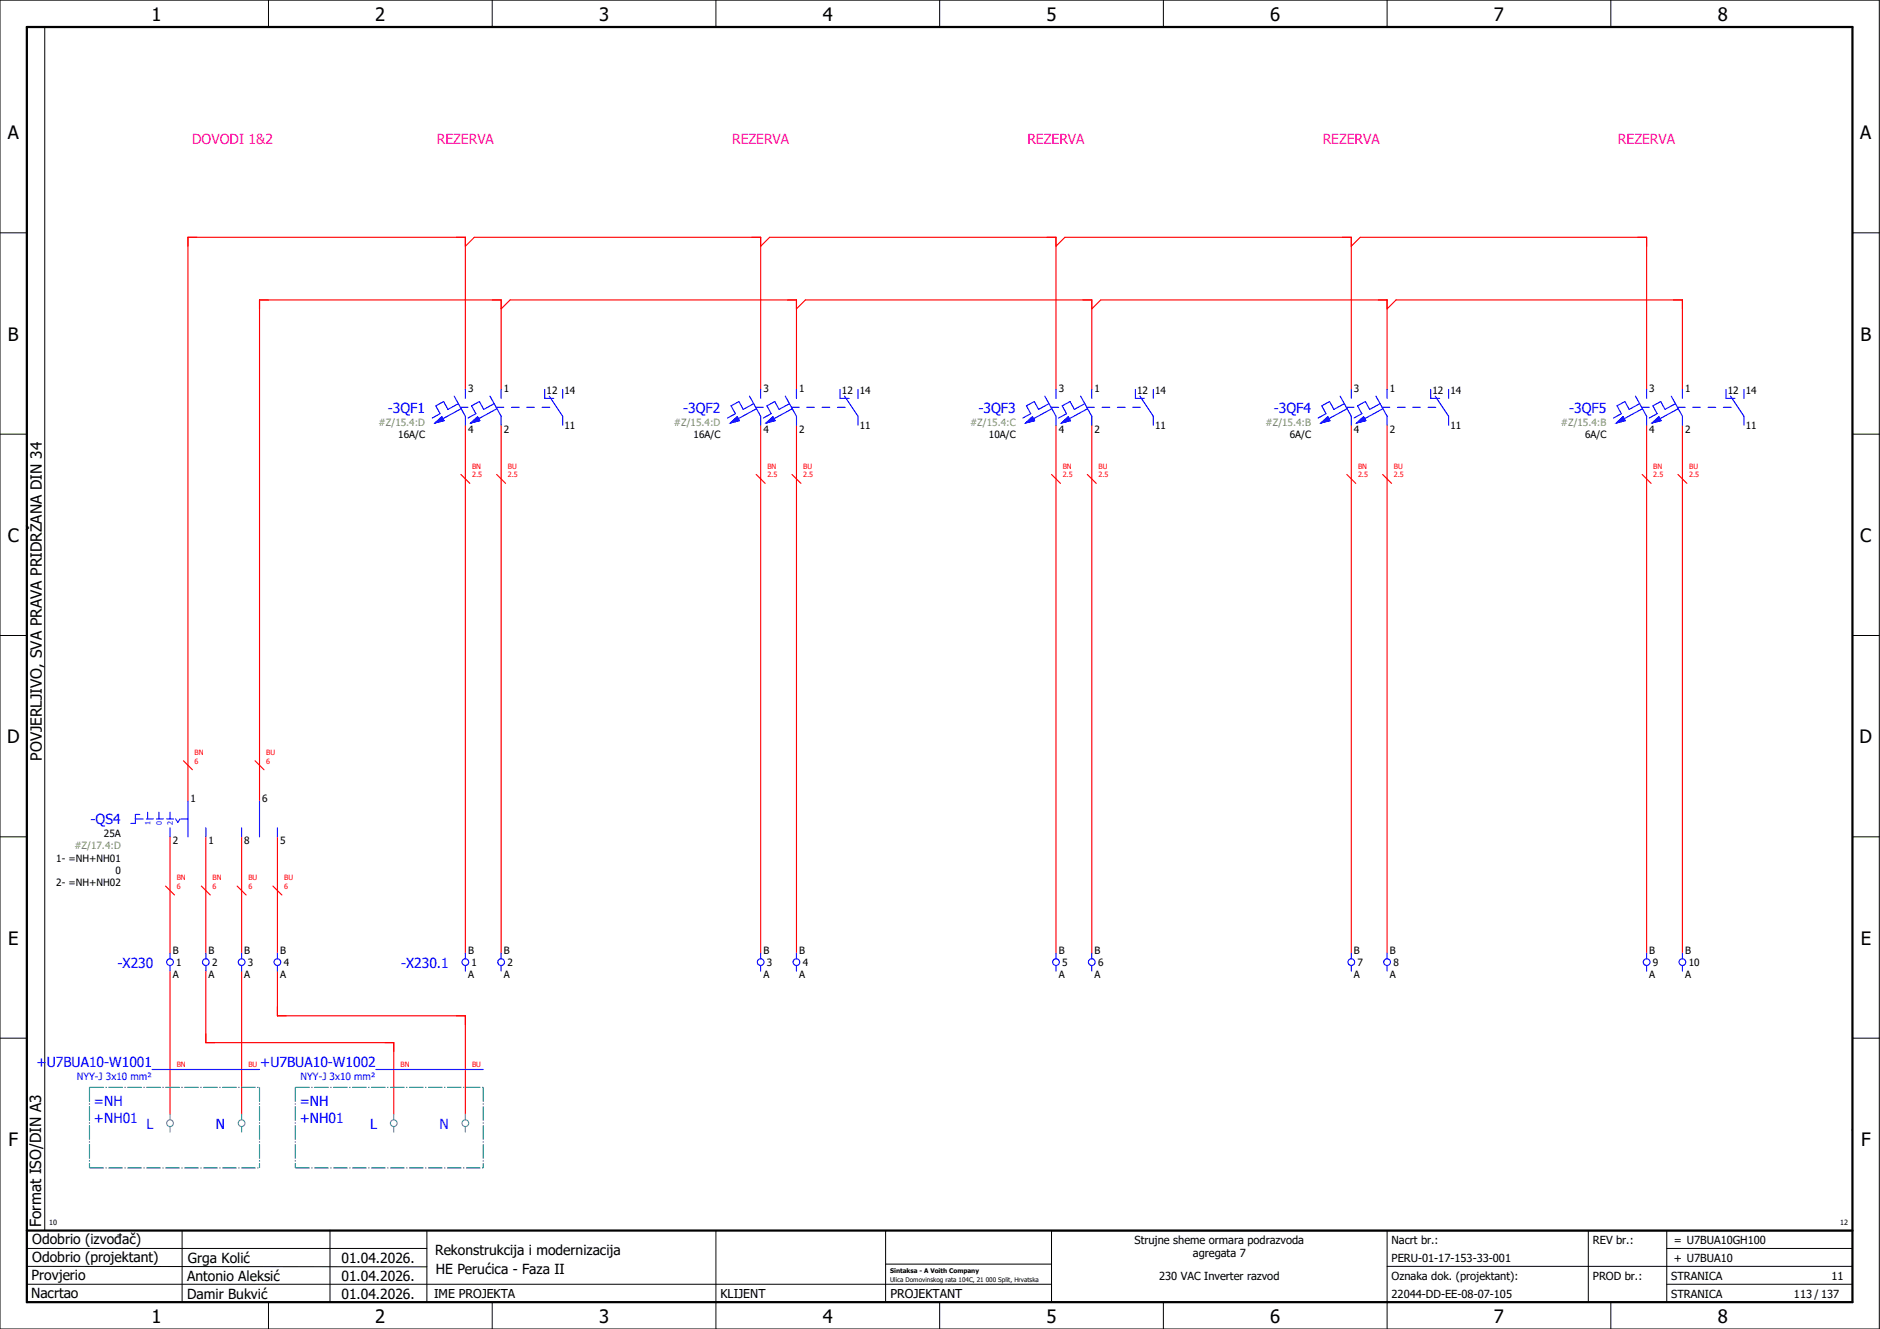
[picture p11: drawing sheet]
<svg xmlns="http://www.w3.org/2000/svg" width="420mm" height="297mm" viewBox="0 0 420 297" stroke-linecap="round" stroke-linejoin="round" font-family="sans-serif">
<g fill="none" stroke="#000" stroke-width=".22">
<path d="M0 0h420v297h-420zM10 6v269M60 0v6M110 0v6M160 0v6M210 0v6M260 0v6M310 0v6M360 0v6M0 52h6M414 52h6M0 97h6"/>
<path d="M414 97h6M0 142h6M414 142h6M414 176.3v87.4M0 187h6M414 187h6M0 232h6M414 232h6M6 279h89.4M40.7 275v16M73.7 274.9v16M95.4 275.1v16"/>
<path d="M160 275v22M197.9 275.1v16M310 275v22M355 275v16M372.5 279h41.5M372.5 275v16M414 275h-179v16M6 283l89.4 .1M6 287h229M60 291v6M110 291v6M197.9 282.5h37.1"/>
<path d="M210 291v6M260 291v6M310 283h104M360 291v6M372.5 287h41.5"/>
</g>
<path d="M6 6h408v285h-408zM6 275h408" fill="none" stroke="#000" stroke-width=".5"/>
<g fill="none" stroke="#f00" stroke-width=".25">
<path d="M104 55l2-2h64v34M170 55l2-2h64v34M236 55l2-2h64v34M302 55l2-2h64v34M112 69l2-2h64v20M178 69l2-2h64v20M244 69l2-2h64v20M310 69l2-2h64v20M104 87v-34h-62v126M104 95v118M112 87v-20h-54v112M112 95v118"/>
<path d="M170 95v118M178 95v118M236 95v118M244 95v118M302 95v118M310 95v118M368 95v118M376 95v118M103 106l2 2M111 106l2 2M169 106l2 2M177 106l2 2"/>
<path d="M235 106l2 2M243 106l2 2M301 106l2 2M309 106l2 2M367 106l2 2M375 106l2 2M41 170l2 2M57 170l2 2M37 198l2 2M38 187v26M45 198l2 2M46 187v26"/>
<path d="M53 198l2 2M54 187v26M61 198l2 2M62 187v26M38 217v32M46 217v16h42v16M54 217v32M62 217v10h42v22"/>
</g>
<path d="M20 243h38M20 243v18M58 243v18M66 243h42M66 243v18M108 243v18M20 261h38M66 261h42" fill="none" stroke="#007f7f" stroke-width=".25" stroke-dasharray="3.2 .4 .3 .4" stroke-linecap="butt"/>
<g fill="none" stroke="#00f" stroke-width=".25">
<path d="M97.2 94.5l1.5-1.4 .5 .9zM101.5 88.5l2.5 4.5v2M102.4 90.2l-2.3 1.3-1-1.8-1.7 1 1 1.8-1.8 .9M102.9 91h1.7M103.1 91.3l-4.1 2.3M104 87v2M105.2 94.5l1.5-1.4 .5 .9zM109.5 88.5l2.5 4.5v2M110.4 90.2l-2.3 1.3-1-1.8-1.7 1 1 1.8-1.8 .9M110.9 91h1.7M111.1 91.3l-4.1 2.3M112 87v2"/>
<path d="M114.3 91h1.7M117.7 91h1.7M121.2 91h1.7M121.7 87v2h2M122.8 88.5l3 4.5v2M125.8 87v2M163.2 94.5l1.5-1.4 .5 .9zM167.5 88.5l2.5 4.5v2M168.4 90.2l-2.3 1.3-1-1.8-1.7 1 1 1.8-1.8 .9M168.9 91h1.7M169.1 91.3l-4.1 2.3M170 87v2"/>
<path d="M171.2 94.5l1.5-1.4 .5 .9zM175.5 88.5l2.5 4.5v2M176.4 90.2l-2.3 1.3-1-1.8-1.7 1 1 1.8-1.8 .9M176.9 91h1.7M177.1 91.3l-4.1 2.3M178 87v2M180.3 91h1.7M183.7 91h1.7M187.2 91h1.7M187.8 87v2h2M188.7 88.5l3.1 4.5v2M191.7 87v2"/>
<path d="M229.2 94.5l1.5-1.4 .5 .9zM233.5 88.5l2.5 4.5v2M234.4 90.2l-2.3 1.3-1-1.8-1.7 1 1 1.8-1.8 .9M234.9 91h1.7M235.1 91.3l-4.1 2.3M236 87v2M237.2 94.5l1.5-1.4 .5 .9zM241.5 88.5l2.5 4.5v2M242.4 90.2l-2.3 1.3-1-1.8-1.7 1 1 1.8-1.8 .9M242.9 91h1.7M243.1 91.3l-4.1 2.3M244 87v2"/>
<path d="M246.3 91h1.7M249.7 91h1.7M253.2 91h1.7M253.7 87v2h2.1M254.7 88.5l3.1 4.5v2M257.8 87v2M295.2 94.5l1.5-1.4 .5 .9zM299.5 88.5l2.5 4.5v2M300.4 90.2l-2.3 1.3-1-1.8-1.7 1 1 1.8-1.8 .9M300.9 91h1.7M301.1 91.3l-4.1 2.3M302 87v2"/>
<path d="M303.2 94.5l1.5-1.4 .5 .9zM307.5 88.5l2.5 4.5v2M308.4 90.2l-2.3 1.3-1-1.8-1.7 1 1 1.8-1.8 .9M308.9 91h1.7M309.1 91.3l-4.1 2.3M310 87v2M312.3 91h1.7M315.7 91h1.7M319.2 91h1.7M319.8 87v2h1.9M320.8 88.5l3 4.5v2M323.8 87v2"/>
<path d="M361.2 94.5l1.5-1.4 .5 .9zM365.5 88.5l2.5 4.5v2M366.4 90.2l-2.3 1.3-1-1.8-1.7 1 1 1.8-1.8 .9M366.9 91h1.7M367.1 91.3l-4.1 2.3M368 87v2M369.2 94.5l1.5-1.4 .5 .9zM373.5 88.5l2.5 4.5v2M374.4 90.2l-2.3 1.3-1-1.8-1.7 1 1 1.8-1.8 .9M374.9 91h1.7M375.1 91.3l-4.1 2.3M376 87v2"/>
<path d="M378.3 91h1.7M381.7 91h1.7M385.2 91h1.7M385.7 87v2h2M386.8 88.5l3 4.5v2M389.7 87v2M42 179v8M58 179v8M30.2 183h1.8M31.3 182h-1.1v2h-.9M32.7 183h1.5M33 181.5v1.5"/>
<path d="M35 183h1.5M35.5 181.5v1.5M37.3 183h1.5M38 181.5v1.5M38 185v2M39.3 183l.4 .8 .5-.8M40.5 183h1.5M46 185v2M54 185v2M62 185v2M38 213v1.3M38 215.8v1.2"/>
<path d="M46 213v1.3M46 215.8v1.2M54 213v1.3M54 215.8v1.2M62 213v1.3M62 215.8v1.2M104 213v1.3M104 215.8v1.2M112 213v1.3M112 215.8v1.2M170 213v1.3M170 215.8v1.2"/>
<path d="M178 213v1.3M178 215.8v1.2M236 213v1.3M236 215.8v1.2M244 213v1.3M244 215.8v1.2M302 213v1.3M302 215.8v1.2M310 213v1.3M310 215.8v1.2M368 213v1.3M368 215.8v1.2"/>
<path d="M376 213v1.3M376 215.8v1.2M34 239h24M84 239h24"/>
<circle cx="38" cy="215" r=".75"/>
<circle cx="46" cy="215" r=".75"/>
<circle cx="54" cy="215" r=".75"/>
<circle cx="62" cy="215" r=".75"/>
<circle cx="104" cy="215" r=".75"/>
<circle cx="112" cy="215" r=".75"/>
<circle cx="170" cy="215" r=".75"/>
<circle cx="178" cy="215" r=".75"/>
<circle cx="236" cy="215" r=".75"/>
<circle cx="244" cy="215" r=".75"/>
<circle cx="302" cy="215" r=".75"/>
<circle cx="310" cy="215" r=".75"/>
<circle cx="368" cy="215" r=".75"/>
<circle cx="376" cy="215" r=".75"/>
</g>
<g fill="#00f" stroke="#00f" stroke-width=".22">
<path d="M105.2 94.5l1.5-1.4 .5 .9z"/>
<path d="M97.2 94.5l1.5-1.4 .5 .9z"/>
<path d="M171.2 94.5l1.5-1.4 .5 .9z"/>
<path d="M163.2 94.5l1.5-1.4 .5 .9z"/>
<path d="M237.2 94.5l1.5-1.4 .5 .9z"/>
<path d="M229.2 94.5l1.5-1.4 .5 .9z"/>
<path d="M303.2 94.5l1.5-1.4 .5 .9z"/>
<path d="M295.2 94.5l1.5-1.4 .5 .9z"/>
<path d="M369.2 94.5l1.5-1.4 .5 .9z"/>
<path d="M361.2 94.5l1.5-1.4 .5 .9z"/>
</g>
<g fill="none" stroke="#52a5a5" stroke-width=".25">
<path d="M38 249v1.3M38 251.8v1.2M54 249v1.3M54 251.8v1.2M88 249v1.3M88 251.8v1.2M104 249v1.3M104 251.8v1.2"/>
<circle cx="38" cy="251" r=".75"/>
<circle cx="54" cy="251" r=".75"/>
<circle cx="88" cy="251" r=".75"/>
<circle cx="104" cy="251" r=".75"/>
</g>
<g font-size="4.1">
<text x="33.9" y="4.7">1</text>
<text x="83.9" y="4.7">2</text>
<text x="133.9" y="4.7">3</text>
<text x="183.9" y="4.7">4</text>
<text x="233.9" y="4.7">5</text>
<text x="283.9" y="4.7">6</text>
<text x="333.9" y="4.7">7</text>
<text x="383.9" y="4.7">8</text>
<text x="1.8" y="31.2">A</text>
<text x="415.8" y="31.2">A</text>
<text x="1.8" y="76.2">B</text>
<text x="415.8" y="76.2">B</text>
<text x="1.8" y="121.2">C</text>
<text x="415.8" y="121.2">C</text>
<text x="1.6" y="166.2">D</text>
<text x="415.6" y="166.2">D</text>
<text x="1.8" y="211.2">E</text>
<text x="415.8" y="211.2">E</text>
<text x="1.9" y="256.2">F</text>
<text x="415.9" y="256.2">F</text>
<text x="33.9" y="295.7">1</text>
<text x="83.9" y="295.7">2</text>
<text x="133.9" y="295.7">3</text>
<text x="183.9" y="295.7">4</text>
<text x="233.9" y="295.7">5</text>
<text x="283.9" y="295.7">6</text>
<text x="333.9" y="295.7">7</text>
<text x="383.9" y="295.7">8</text>
</g>
<g font-size="3.4">
<text x="9.4" y="170" transform="rotate(-90 9.4 170)">POVJERLJIVO, SVA PRAVA PRIDRŽANA DIN 34</text>
<text x="9.2" y="274.3" transform="rotate(-90 9.2 274.3)">Format ISO/DIN A3</text>
</g>
<g font-size="3.1" fill="#f0f">
<text x="43" y="32.1">DOVODI 1&amp;2</text>
<text x="97.6" y="32.1">REZERVA</text>
<text x="163.6" y="32.1">REZERVA</text>
<text x="229.6" y="32.1">REZERVA</text>
<text x="295.6" y="32.1">REZERVA</text>
<text x="361.6" y="32.1">REZERVA</text>
</g>
<g font-size="3.1" fill="#00f">
<text x="86.7" y="92.3">-3QF1</text>
<text x="152.7" y="92.3">-3QF2</text>
<text x="218.7" y="92.3">-3QF3</text>
<text x="284.7" y="92.3">-3QF4</text>
<text x="350.7" y="92.3">-3QF5</text>
<text x="20.2" y="184.3">-QS4</text>
<text x="26.3" y="216.3">-X230</text>
<text x="89.6" y="216.3">-X230.1</text>
<text x="8.2" y="238.4">+U7BUA10-W1001</text>
<text x="58.2" y="238.4">+U7BUA10-W1002</text>
<text x="21" y="247.1">=NH</text>
<text x="21" y="250.9">+NH01</text>
<text x="67" y="247.1">=NH</text>
<text x="67" y="250.9">+NH01</text>
<text x="32.8" y="252.3">L</text>
<text x="48.2" y="252.3">N</text>
<text x="82.8" y="252.3">L</text>
<text x="98.2" y="252.3">N</text>
</g>
<g font-size="3.1">
<text x="7.2" y="278.1">Odobrio (izvođač)</text>
<text x="97.2" y="280.5">Rekonstrukcija i modernizacija</text>
<text x="7.1" y="286.1">Provjerio</text>
<text x="7.2" y="282.1">Odobrio (projektant)</text>
<text x="41.8" y="286.2">Antonio Aleksić</text>
<text x="42" y="282.3">Grga Kolić</text>
<text x="76.3" y="282.3">01.04.2026.</text>
<text x="76.3" y="286.3">01.04.2026.</text>
<text x="97.4" y="284.8">HE Perućica - Faza II</text>
<text x="6.9" y="290">Nacrtao</text>
<text x="41.8" y="290.3">Damir Bukvić</text>
<text x="76.3" y="290.3">01.04.2026.</text>
</g>
<g font-size="2.7">
<text x="97" y="290.1">IME PROJEKTA</text>
<text x="161" y="290.1">KLIJENT</text>
<text x="199" y="290.1">PROJEKTANT</text>
</g>
<g font-size="2.5">
<text x="253.5" y="278">Strujne sheme ormara podrazvoda</text>
<text x="266.6" y="281">agregata 7</text>
<text x="311" y="278">Nacrt br.:</text>
<text x="356" y="278">REV br.:</text>
<text x="374.1" y="278">= U7BUA10GH100</text>
<text x="259" y="286">230 VAC Inverter razvod</text>
<text x="311" y="286">Oznaka dok. (projektant):</text>
<text x="311" y="282">PERU-01-17-153-33-001</text>
<text x="356" y="286">PROD br.:</text>
<text x="373.5" y="286">STRANICA</text>
<text x="374.1" y="282.1">+ U7BUA10</text>
<text x="409.3" y="286">11</text>
<text x="311" y="290">22044-DD-EE-08-07-105</text>
<text x="373.5" y="290">STRANICA</text>
<text x="400.9" y="290">113 / 137</text>
</g>
<g font-size="2.2">
<text x="104.6" y="87.6">3</text>
<text x="112.6" y="87.6">1</text>
<text x="122.2" y="88">12</text>
<text x="126.2" y="88">14</text>
<text x="170.6" y="87.6">3</text>
<text x="178.6" y="87.6">1</text>
<text x="188.2" y="88">12</text>
<text x="192.1" y="88">14</text>
<text x="236.6" y="87.6">3</text>
<text x="244.6" y="87.6">1</text>
<text x="254.1" y="88">12</text>
<text x="258.2" y="88">14</text>
<text x="302.6" y="87.6">3</text>
<text x="310.6" y="87.6">1</text>
<text x="320.2" y="88">12</text>
<text x="324.1" y="88">14</text>
<text x="368.6" y="87.6">3</text>
<text x="376.6" y="87.6">1</text>
<text x="386.2" y="88">12</text>
<text x="390.2" y="88">14</text>
<text x="126.2" y="95.9">11</text>
<text x="192.1" y="95.9">11</text>
<text x="258.2" y="95.9">11</text>
<text x="324.1" y="95.9">11</text>
<text x="390.2" y="95.9">11</text>
<text x="89" y="97.9">16A/C</text>
<text x="104.6" y="96.8">4</text>
<text x="112.6" y="96.8">2</text>
<text x="155" y="97.9">16A/C</text>
<text x="170.6" y="96.8">4</text>
<text x="178.6" y="96.8">2</text>
<text x="221" y="97.9">10A/C</text>
<text x="236.6" y="96.8">4</text>
<text x="244.6" y="96.8">2</text>
<text x="288.2" y="97.9">6A/C</text>
<text x="302.6" y="96.8">4</text>
<text x="310.6" y="96.8">2</text>
<text x="354.2" y="97.9">6A/C</text>
<text x="368.6" y="96.8">4</text>
<text x="376.6" y="96.8">2</text>
<text x="42.6" y="179.2">1</text>
<text x="58.6" y="179.2">6</text>
<text x="23.2" y="187.2">25A</text>
<text x="38.6" y="188.7">2</text>
<text x="46.6" y="188.7">1</text>
<text x="54.6" y="188.7">8</text>
<text x="62.6" y="188.7">5</text>
<text x="12.6" y="192.6">1- =NH+NH01</text>
<text x="12.6" y="198">2- =NH+NH02</text>
<text x="25.8" y="195.3">0</text>
<text x="38.6" y="213.2">B</text>
<text x="39.4" y="215.9">1</text>
<text x="46.6" y="213.2">B</text>
<text x="47.4" y="215.9">2</text>
<text x="54.6" y="213.2">B</text>
<text x="55.4" y="215.9">3</text>
<text x="62.6" y="213.2">B</text>
<text x="63.4" y="215.9">4</text>
<text x="104.6" y="213.2">B</text>
<text x="105.4" y="215.9">1</text>
<text x="112.6" y="213.2">B</text>
<text x="113.4" y="215.9">2</text>
<text x="170.6" y="213.2">B</text>
<text x="171.4" y="215.9">3</text>
<text x="178.6" y="213.2">B</text>
<text x="179.4" y="215.9">4</text>
<text x="236.6" y="213.2">B</text>
<text x="237.4" y="215.9">5</text>
<text x="244.6" y="213.2">B</text>
<text x="245.4" y="215.9">6</text>
<text x="302.6" y="213.2">B</text>
<text x="303.4" y="215.9">7</text>
<text x="310.6" y="213.2">B</text>
<text x="311.4" y="215.9">8</text>
<text x="368.6" y="213.2">B</text>
<text x="369.4" y="215.9">9</text>
<text x="376.6" y="213.2">B</text>
<text x="377.4" y="215.9">10</text>
<text x="38.6" y="218.7">A</text>
<text x="46.6" y="218.7">A</text>
<text x="54.6" y="218.7">A</text>
<text x="62.6" y="218.7">A</text>
<text x="104.6" y="218.7">A</text>
<text x="112.6" y="218.7">A</text>
<text x="170.6" y="218.7">A</text>
<text x="178.6" y="218.7">A</text>
<text x="236.6" y="218.7">A</text>
<text x="244.6" y="218.7">A</text>
<text x="302.6" y="218.7">A</text>
<text x="310.6" y="218.7">A</text>
<text x="368.6" y="218.7">A</text>
<text x="376.6" y="218.7">A</text>
</g>
<g font-size="2.2" fill="#7ca552">
<text x="84.6" y="95.2">#Z/15.4:D</text>
<text x="150.6" y="95.2">#Z/15.4:D</text>
<text x="216.8" y="95.2">#Z/15.4:C</text>
<text x="282.8" y="95.2">#Z/15.4:B</text>
<text x="348.8" y="95.2">#Z/15.4:B</text>
<text x="16.6" y="189.9">#Z/17.4:D</text>
</g>
<g font-size="2.2" fill="#00f">
<text x="17.2" y="241.3">NYY-J 3x10 mm²</text>
<text x="67.2" y="241.3">NYY-J 3x10 mm²</text>
</g>
<g font-size="1.6" fill="#f00">
<text x="105.5" y="106.7">2.5</text>
<text x="105.5" y="104.8">BN</text>
<text x="113.5" y="106.7">2.5</text>
<text x="113.5" y="104.8">BU</text>
<text x="171.5" y="106.7">2.5</text>
<text x="171.5" y="104.8">BN</text>
<text x="179.5" y="106.7">2.5</text>
<text x="179.5" y="104.8">BU</text>
<text x="237.5" y="106.7">2.5</text>
<text x="237.5" y="104.8">BN</text>
<text x="245.5" y="106.7">2.5</text>
<text x="245.5" y="104.8">BU</text>
<text x="303.5" y="106.7">2.5</text>
<text x="303.5" y="104.8">BN</text>
<text x="311.5" y="106.7">2.5</text>
<text x="311.5" y="104.8">BU</text>
<text x="369.5" y="106.7">2.5</text>
<text x="369.5" y="104.8">BN</text>
<text x="377.5" y="106.7">2.5</text>
<text x="377.5" y="104.8">BU</text>
<text x="43.5" y="170.7">6</text>
<text x="43.5" y="168.8">BN</text>
<text x="59.5" y="170.7">6</text>
<text x="59.5" y="168.8">BU</text>
<text x="39.5" y="196.8">BN</text>
<text x="47.5" y="196.8">BN</text>
<text x="55.5" y="196.8">BU</text>
<text x="63.5" y="196.8">BU</text>
<text x="39.5" y="198.7">6</text>
<text x="47.5" y="198.7">6</text>
<text x="55.5" y="198.7">6</text>
<text x="63.5" y="198.7">6</text>
<text x="39.5" y="238.5">BN</text>
<text x="55.5" y="238.5">BU</text>
<text x="89.5" y="238.5">BN</text>
<text x="105.5" y="238.5">BU</text>
</g>
<g font-size="1.6" fill="#00f">
<text x="33.6" y="184.4" transform="rotate(-90 33.6 184.4)">1</text>
<text x="36.1" y="184.4" transform="rotate(-90 36.1 184.4)">0</text>
<text x="38.6" y="184.4" transform="rotate(-90 38.6 184.4)">2</text>
</g>
<g font-size="1.6">
<text x="11" y="273.7">10</text>
<text x="411.2" y="273.7">12</text>
</g>
<g font-size="1.4">
<text x="198.9" y="284.4">Sintaksa - A Voith Company</text>
<text x="198.9" y="286.4">Ulica Domovinskog rata 104C, 21 000 Split, Hrvatska</text>
</g>
</svg>
